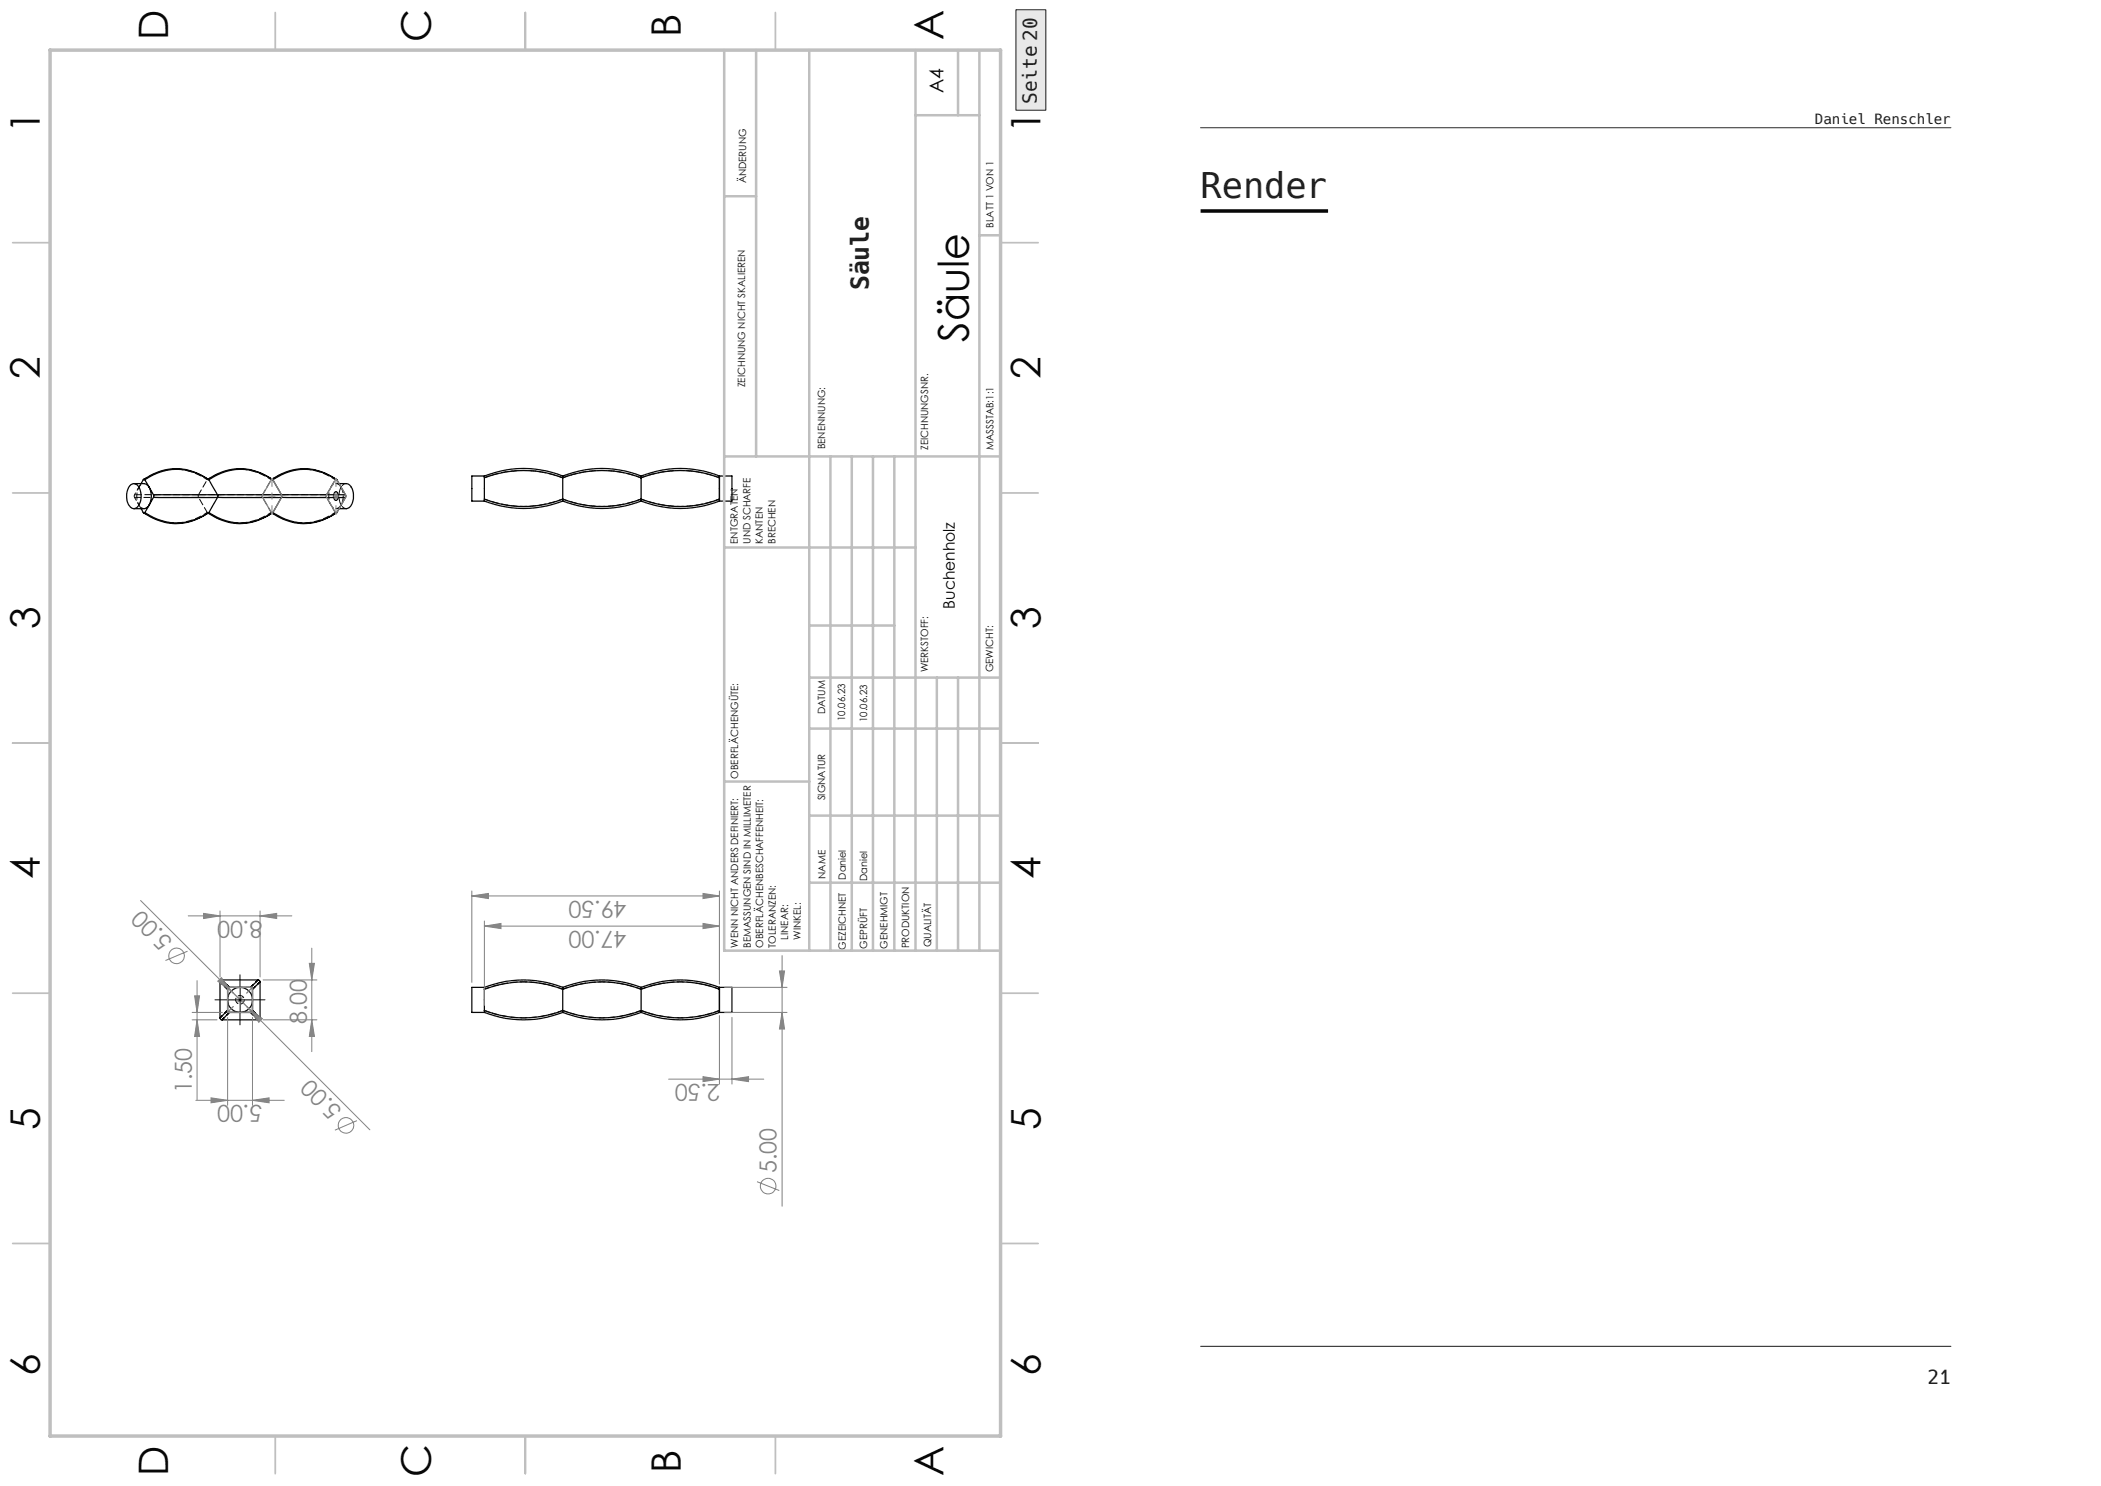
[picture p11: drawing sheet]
<svg xmlns="http://www.w3.org/2000/svg" width="420mm" height="297mm" viewBox="0 0 420 297" stroke-linecap="round" stroke-linejoin="round" font-family="sans-serif">
<path d="M203.1 1.9h6v20.1h-6z" fill-rule="evenodd" fill="#e7e8e9" stroke="#231f20" stroke-width=".2"/>
<path d="M240 25.5h150M240 269.1h150" fill="none" stroke="#231f20" stroke-width=".2"/>
<path d="M240 42.2h25.5" fill="none" stroke="#080704" stroke-width=".71" stroke-linecap="butt"/>
<g fill="none" stroke="#080704" stroke-width=".25">
<path d="M26.1 96.9a1.31 1.31 0 0 1 2 1.2 3.5 3.5 0 0 1-.8 3.4 1.32 1.32 0 0 1-1.8-1.2 3.6 3.6 0 0 1 .6-3.4zM26.8 96.7h2.2l.8 .7M28.7 95.8a10.8 10.8 0 0 1 13.1 .1M29 95.9a10.9 10.9 0 0 1 12.8 0M29 95.9l-.2-.1-.2 .1-.4 .8M29 95.9l.8 1.5M29.8 97.4a3.9 3.9 0 0 1 0 3.5M29.8 97.4l.9 1.5M30.7 98.9h12.8M30.7 99.4h12.8M30.7 98.9v.5M30.7 99.4l-.9 1.5"/>
<path d="M41.6 95.8a10.7 10.7 0 0 1 12.9 .1M41.8 95.9l1.7 3M41.8 95.9a10.8 10.8 0 0 1 12.7 0M43.5 98.9v.5M43.5 99.4l-1.7 3M43.5 98.9h12.8M43.5 99.4h12.8M54.4 95.8a10.8 10.8 0 0 1 12.9 .1M54.5 95.9l1.8 3M54.5 95.9a10.9 10.9 0 0 1 12.8 0M56.3 98.9v.5M56.3 99.4l-1.8 3"/>
<path d="M56.3 99.4h12.8M56.3 98.9h12.8M67.3 95.9l1.8 3M67.8 96.7h1.4a1.92 1.92 0 0 1 1.5 2 2.72 2.72 0 0 1-1.3 2.9l-1.6 .1M68.2 97.3v.2M69.1 98.9v.5M69.1 99.4l-1.8 3M96.8 95.5a21.9 21.9 0 0 1 15.7 0 21.9 21.9 0 0 1 15.7 0 21.9 21.9 0 0 1 15.6 0M96.8 99.8a21.4 21.4 0 0 0 15.7 0 21.4 21.4 0 0 0 15.7 0 21.4 21.4 0 0 0 15.6 0M96.8 95.1a21 21 0 0 1 15.7 0M96.8 95.1v5.1M96.8 95.1h-2.5v5.1h2.5"/>
<path d="M112.5 95.1a21 21 0 0 1 15.7 0M112.5 95.1v5.1M128.2 95.1a21 21 0 0 1 15.6 0M128.2 95.1v5.1M143.8 95.1v5.1M143.8 95.1h2.5v5.1h-2.5M28.2 101.7l.4 .7 .2 .1 .2-.1M29 102.4a10.9 10.9 0 0 0 12.8 0M29.8 100.9l-.8 .7-2.2 .1M29.8 100.9l-.8 1.5M41.8 102.4a10.9 10.9 0 0 1-13.1 .1M41.8 102.4a10.8 10.8 0 0 0 12.7 0"/>
<path d="M54.5 102.4a10.9 10.9 0 0 1-12.9 .1M54.5 102.4a10.9 10.9 0 0 0 12.8 0M67.2 102.5a10.7 10.7 0 0 1-12.8 0M67.3 102.4v.1M68.2 100.9v.1M96.8 100.2a21.4 21.4 0 0 0 15.7 0M112.5 100.2a21.4 21.4 0 0 0 15.7 0M128.2 100.2a21.4 21.4 0 0 0 15.6 0M44 196.2l1.5 1.5M44 196.2v7.2M44.4 195.9h-.2l-.2 .3M44.4 195.9l1.5 1.4"/>
<path d="M44.4 195.9h7.2M45.5 197.7v4.3M45.9 197.3l-.4 .2v.2M45.9 197.3h4.2M50.1 197.3l.3 .2 .1 .2M50.5 197.7v4.3M51.6 195.9l.3 .1 .1 .2M51.6 195.9l-1.5 1.4M52 196.2l-1.5 1.5M52 196.2v7.2M96.8 197.7a21.4 21.4 0 0 1 15.7 0 21.4 21.4 0 0 1 15.7 0 21.4 21.4 0 0 1 15.6 0M96.8 197.3a21.4 21.4 0 0 1 15.7 0"/>
<path d="M96.8 197.3h-2.5v5h2.5M96.8 197.3v5M112.5 197.3a21.4 21.4 0 0 1 15.7 0M112.5 197.3v5M128.2 197.3a21.4 21.4 0 0 1 15.6 0M128.2 197.3v5M143.8 197.3h2.5v5h-2.5M143.8 197.3v5M44 203.4l.2 .4h.2M44.4 203.8h7.2M45.5 202l.1 .2 .3 .1M45.5 202l-1.5 1.4"/>
<path d="M45.9 202.3l-1.5 1.5M45.9 202.3h4.2M50.1 202.3l1.5 1.5M50.5 202l-.1 .3h-.3M50.5 202l1.5 1.4M52 203.4l-.1 .3-.3 .1M96.8 202a21.4 21.4 0 0 0 15.7 0 21.4 21.4 0 0 0 15.7 0 21.4 21.4 0 0 0 15.6 0M96.8 202.3a21.4 21.4 0 0 0 15.7 0M112.5 202.3a21.4 21.4 0 0 0 15.7 0M128.2 202.3a21.4 21.4 0 0 0 15.6 0"/>
<circle cx="48" cy="199.9" r="2.51"/>
</g>
<g fill="none" stroke="#080704" stroke-width=".2" stroke-dasharray="1.3 .6">
<path d="M26.9 98.9v.5M26.9 99.4h12.8M39.7 98.9h-12.8M39.7 99.4h12.8M39.7 98.9v.5M41.4 95.9l.2-.1M41.6 95.7l-.1 .1M52.5 98.9h-12.8M52.5 99.4h12.8M52.5 98.9v.5M54.2 95.9l.2-.1M54.4 95.7l-.1 .1"/>
<path d="M65.3 98.9h-12.8M65.3 99.4v-.5M67 95.9l.2-.1M67.2 98.3h.1M67.8 96.6h-.6M112.5 95.1h.1M128.1 95.1h.1M41.4 102.4l.2 .1M41.5 102.5h.1M54.2 102.4l.2 .1M54.3 102.5h.1M67.2 100h.1"/>
<path d="M67.2 101.6h.6M67.2 102.5l-.2-.1M68.1 101a1.14 1.14 0 0 1-1.2 .6 1.14 1.14 0 0 1-.9-1 3.2 3.2 0 0 1 .9-3.9 1.1 1.1 0 0 1 1.2 .6M112.5 100.1h.1M128.1 100.1h.1M45.5 197.7l.1-.3 .2-.1M50.1 197.3l.3 .2 .1 .2M112.5 197.3h.1M128.1 197.3h.1M112.5 202.3h.1M128.1 202.3h.1"/>
</g>
<g fill="none" stroke="#080704" stroke-width=".2" stroke-dasharray="1.3 .6" stroke-dashoffset=".2">
<path d="M68.2 97.4a3.9 3.9 0 0 1 0 3.5M96.8 95.5a21.6 21.6 0 0 1 15.7 0M112.5 99.7a21.6 21.6 0 0 1-15.7 0M112.5 95.5a21.6 21.6 0 0 1 15.6 0M128.1 95.5a21.6 21.6 0 0 1 15.7 0M128.1 99.7a21.6 21.6 0 0 1-15.6 0M143.8 99.7a21.6 21.6 0 0 1-15.7 0M96.8 197.7a21.6 21.6 0 0 1 15.7 0M112.5 197.7a21.6 21.6 0 0 1 15.6 0M128.1 197.7a21.6 21.6 0 0 1 15.7 0M112.5 202a21.6 21.6 0 0 1-15.7 0M128.1 202a21.6 21.6 0 0 1-15.6 0"/>
<path d="M143.8 202a21.6 21.6 0 0 1-15.7 0"/>
</g>
<g fill="none" stroke="#080704" stroke-width=".2" stroke-dasharray="1.3 .6" stroke-dashoffset=".4">
<path d="M27.8 97.4l.4-.8M67.5 99.8a.46 .46 0 0 1-.6 .1 .46 .46 0 0 1-.2-.5 .66 .66 0 0 1 0-.8 .66 .66 0 0 1 .7-.2 1.24 1.24 0 0 1 .1 1.4M67.5 98.5a.94 .94 0 0 1-.4 1.5 .98 .98 0 0 1 .1-1.7l.3 .2M28.2 101.6l-.4-.7M45.5 197.7l-1.5-1.5 1.5 1.5M45.8 197.3h4.3M45.8 197.3l-1.4-1.5 1.4 1.5M50.1 197.3l1.5-1.5-1.5 1.5M50.5 197.7l1.5-1.5-1.5 1.5M50.5 197.7v4.3M45.5 202v-4.3M45.5 202l-1.5 1.4 1.5-1.4"/>
<path d="M45.8 202.3l-1.4 1.5 1.4-1.5M50.1 202.3l1.5 1.5-1.5-1.5M50.1 202.3h-4.3M50.5 202l1.5 1.4-1.5-1.4"/>
</g>
<path d="M39.7 98.9l1.7-3M52.5 98.9l1.7-3M65.3 98.9l1.7-3M41.4 102.4l-1.7-3M54.2 102.4l-1.7-3M67 102.4l-1.7-3M48.8 199.8a.86 .86 0 0 1-1.2 .8 .86 .86 0 0 1-.2-1.4 .86 .86 0 0 1 1.4 .5v.1" fill="none" stroke="#080704" stroke-width=".2" stroke-dasharray="1.3 .6" stroke-dashoffset=".1"/>
<g fill="none" stroke="#080704" stroke-width=".2" stroke-dasharray="1.3 .6" stroke-dashoffset=".5">
<path d="M28.6 95.9a10.8 10.8 0 0 1 12.8 0M41.4 95.9a10.8 10.8 0 0 1 12.8 0M54.2 95.9a10.8 10.8 0 0 1 12.8 0M41.4 102.4a10.8 10.8 0 0 1-12.8 0M54.2 102.4a10.8 10.8 0 0 1-12.8 0M67 102.4a10.8 10.8 0 0 1-12.8 0M44 196.2l1.5 1.5M45.8 197.3l-1.4-1.5M50.5 197.7l1.5-1.5M51.6 195.8l-1.5 1.5M44.4 203.8l1.4-1.5M45.5 202l-1.5 1.4"/>
<path d="M50.1 202.3l1.5 1.5M52 203.4l-1.5-1.4"/>
</g>
<path d="M27.8 97.4l.4-.6 .6-.2M27.8 100.9a3.9 3.9 0 0 1 0-3.5M28.8 101.6l-.6-.1-.4-.6" fill="none" stroke="#080704" stroke-width=".2" stroke-dasharray="1.3 .6" stroke-dashoffset=".7"/>
<path d="M26.9 98.9l.9-1.5M27.8 100.9l-.9-1.5" fill="none" stroke="#080704" stroke-width=".2" stroke-dasharray="1.3 .6" stroke-dashoffset=".9"/>
<path d="M69.2 101.6a2.37 2.37 0 0 1-1.4-2.8 2 2 0 0 1 1.4-2.2" fill="none" stroke="#080704" stroke-width=".2" stroke-dasharray="1.3 .6" stroke-dashoffset=".3"/>
<g fill="none" stroke="#82817f" stroke-width=".2">
<path d="M66.7 99.2h1M66.8 98.8l.7 .7M67.2 98.7v1M67.5 98.8l-.7 .7M28.1 180l21.7 21.6M94.3 179.1l3.3-.5v1zM94.3 178.1v18.3M94.3 179.1h49.5M140.5 178.6l3.3 .5-3.3 .5zM143.8 178.1v18.6M37.5 190.1l-4.4 1.9M37.6 183.1h20.7"/>
<path d="M38.9 199h1l-.5 3.3zM39.4 196v23.8M40.7 182.6l3.3 .5-3.3 .5zM43.5 196.1l.8-.7 1.9 2.7zM44 182.1v13.2M47.5 199.8h1M48 199.4v.9M48.4 199.5l-.7 .7M52 183.1l3.3-.5v1zM52 182.1v13.2M52.6 195.9h10.8M61.8 192.5h1.1l-.6 3.4z"/>
<path d="M62.3 189.5v20.7M96.8 185.1l3.3-.5v1zM96.8 184.1v16.9M96.8 185.1h47M140.5 184.6l3.3 .5-3.3 .5zM144.8 197.3h12.5M155.8 194.1h1l-.5 3.2zM156.3 191v50.1M38.4 202.3h6.1M38.4 203.8h5M39.1 219.9h17.7M39.4 203.8l.5 3.3h-1z"/>
<path d="M42.2 219.4l3.3 .5-3.3 .5zM45.5 203.3v17.6M49.8 201.6l2.6 2-.7 .7zM49.8 201.6l24.1 24.2M50.5 219.9l3.3-.5v1zM50.5 203.3v17.6M52.6 203.8h10.8M62.3 203.8l.6 3.3h-1.1zM133.7 215.7h19M140.5 215.2l3.3 .5-3.3 .5zM143.8 203v13.7M144.8 202.3h12.5"/>
<path d="M146.3 215.7l3.3-.5v1zM146.3 203.3v13.4M156.3 202.3l.5 3.4h-1zM71.4 224l-4.5 1.9M151.3 236.2l4.5 1.7"/>
<circle cx="35.3" cy="191" r="1.56"/>
<circle cx="69.2" cy="224.9" r="1.55"/>
<circle cx="153.6" cy="237.1" r="1.56"/>
</g>
<g fill="none" stroke="#c1bfbe" stroke-width=".35">
<path d="M55 2.5v7.5M105 2.5v7.5M155 2.5v7.5M2.5 48.5h7.5M200 48.5h7.5M2.5 98.5h7.5M200 98.5h7.5M2.5 148.5h7.5M200 148.5h7.5M2.5 198.5h7.5M200 198.5h7.5M2.5 248.5h7.5"/>
<path d="M200 248.5h7.5M55 287v7.5M105 287v7.5M155 287v7.5"/>
</g>
<g fill="none" stroke="#c1bfbe" stroke-width=".5">
<path d="M144.8 10v180h55.2M151.2 10v81.2M161.8 10v180M183 10v180M191.5 10v13M195.8 10v180M144.8 39.2h6.4M183 23h12.8M195.8 47h4.2M144.8 91.2h55.2M166 91.2v98.8M170.3 91.2v98.8"/>
<path d="M174.5 91.2v98.8M178.8 91.2v98.8M144.8 109.4h38.2M161.8 135.4h38.2M161.8 125h17M187.3 135.4v54.6M191.5 135.4v54.6M144.8 156.2h17M161.8 145.6h38.2M161.8 163h38.2M161.8 176.4h38.2"/>
</g>
<path d="M10 10h190v277h-190z" fill="none" stroke="#c1bfbe" stroke-width=".7"/>
<path d="M54.4 102.7v-7.1M67.2 102.7v-7.1M45.5 202.3l5-5M50.5 202.3l-5-5" fill="none" stroke="#82817f" stroke-width=".2" stroke-dasharray="15.2 1.3 1.3 1.3" stroke-dashoffset="13.6"/>
<path d="M52.3 99.1h4.1M65.1 99.1h4.1" fill="none" stroke="#82817f" stroke-width=".2" stroke-dasharray="15.2 1.3 1.3 1.3" stroke-dashoffset="15.1"/>
<path d="M45.5 199.8h-2.5M48 197.3v-2.5M50.5 199.8h2.5M48 202.3v2.5" fill="none" stroke="#080704" stroke-width=".2" stroke-dasharray="15.2 1.3 1.3 1.3"/>
<path d="M45.5 199.8h5M48 197.3v5" fill="none" stroke="#080704" stroke-width=".2"/>
<path d="M54.4 95.6l2 3.6-2 3.5-2.1-3.5zM67.2 95.6l2 3.6-2 3.5-2.1-3.5zM45.5 197.3h5v5h-5z" fill="none" stroke="#82817f" stroke-width=".25"/>
<g fill="#82817f">
<path d="M49.8 201.6l2.6 2-.7 .7z"/>
<path d="M43.5 196.1l.8-.7 1.9 2.7z"/>
<path d="M155.8 194.1h1l-.5 3.2zM156.3 202.3l.5 3.4h-1zM61.8 192.5h1.1l-.6 3.4zM62.3 203.8l.6 3.3h-1.1zM38.9 199h1l-.5 3.3zM39.4 203.8l.5 3.3h-1z"/>
<path d="M140.5 178.6l3.3 .5-3.3 .5zM94.3 179.1l3.3-.5v1z"/>
<path d="M96.8 185.1l3.3-.5v1zM140.5 184.6l3.3 .5-3.3 .5zM140.5 215.2l3.3 .5-3.3 .5zM146.3 215.7l3.3-.5v1zM40.7 182.6l3.3 .5-3.3 .5zM52 183.1l3.3-.5v1zM42.2 219.4l3.3 .5-3.3 .5zM50.5 219.9l3.3-.5v1z"/>
</g>
<text font-size="8.5" fill="#080704" x="193.6" y="68.3" transform="rotate(-90 193.6 68.3)">Säule</text>
<g font-size="8.1" fill="#080704">
<text x="33.6" y="8" transform="rotate(-90 33.6 8)">D</text>
<text x="86.1" y="8.3" transform="rotate(-90 86.1 8.3)">C</text>
<text x="136.1" y="7.3" transform="rotate(-90 136.1 7.3)">B</text>
<text x="188.6" y="8" transform="rotate(-90 188.6 8)">A</text>
<text x="8" y="26.5" transform="rotate(-90 8 26.5)">1</text>
<text x="208" y="26.5" transform="rotate(-90 208 26.5)">1</text>
<text x="8" y="75.7" transform="rotate(-90 8 75.7)">2</text>
<text x="208" y="75.7" transform="rotate(-90 208 75.7)">2</text>
<text x="8" y="125.7" transform="rotate(-90 8 125.7)">3</text>
<text x="208" y="125.7" transform="rotate(-90 208 125.7)">3</text>
<text x="8" y="175.8" transform="rotate(-90 8 175.8)">4</text>
<text x="208" y="175.8" transform="rotate(-90 208 175.8)">4</text>
<text x="8" y="225.8" transform="rotate(-90 8 225.8)">5</text>
<text x="208" y="225.8" transform="rotate(-90 208 225.8)">5</text>
<text x="8" y="275" transform="rotate(-90 8 275)">6</text>
<text x="208" y="275" transform="rotate(-90 208 275)">6</text>
<text x="33.6" y="295" transform="rotate(-90 33.6 295)">D</text>
<text x="86.1" y="295.3" transform="rotate(-90 86.1 295.3)">C</text>
<text x="136.1" y="294.3" transform="rotate(-90 136.1 294.3)">B</text>
<text x="188.6" y="295" transform="rotate(-90 188.6 295)">A</text>
</g>
<text font-size="7.1" fill="#231f20" x="240" y="39.5">Render</text>
<text font-size="4.9" fill="#231f20" x="173.7" y="58" transform="rotate(-90 173.7 58)">Säule</text>
<g font-size="4.7" fill="#82817f">
<text x="52.5" y="184.1" transform="rotate(-180 52.5 184.1)">8.00</text>
<text x="125.3" y="180.1" transform="rotate(-180 125.3 180.1)">49.50</text>
<text x="34.7" y="188" transform="rotate(-135 34.7 188)">5.00</text>
<text x="125.3" y="186.1" transform="rotate(-180 125.3 186.1)">47.00</text>
<text x="61.3" y="204.7" transform="rotate(-90 61.3 204.7)">8.00</text>
<text x="38.4" y="218.5" transform="rotate(-90 38.4 218.5)">1.50</text>
<text x="52.5" y="220.9" transform="rotate(-180 52.5 220.9)">5.00</text>
<text x="68.5" y="221.9" transform="rotate(-135 68.5 221.9)">5.00</text>
<text x="144" y="216.7" transform="rotate(-180 144 216.7)">2.50</text>
<text x="155.2" y="234.5" transform="rotate(-90 155.2 234.5)">5.00</text>
</g>
<text font-size="3.9" fill="#080704" x="188.6" y="18.6" transform="rotate(-90 188.6 18.6)">A4</text>
<g font-size="3.9" fill="#231f20">
<text x="207.2" y="20.8" transform="rotate(-90 207.2 20.8)">Seite 20</text>
<text x="385.3" y="276.6">21</text>
</g>
<text font-size="3.2" fill="#080704" x="190.9" y="121.6" transform="rotate(-90 190.9 121.6)">Buchenholz</text>
<text font-size="2.8" fill="#231f20" x="362.8" y="24.7">Daniel Renschler</text>
<g font-size="2" fill="#080704">
<text x="149.2" y="36.7" transform="rotate(-90 149.2 36.7)">ÄNDERUNG</text>
<text x="198.6" y="45.5" transform="rotate(-90 198.6 45.5)">BLATT 1 VON 1</text>
<text x="149" y="77.4" transform="rotate(-90 149 77.4)">ZEICHNUNG NICHT SKALIEREN</text>
<text x="164.9" y="89.8" transform="rotate(-90 164.9 89.8)">BENENNUNG:</text>
<text x="185.5" y="89.9" transform="rotate(-90 185.5 89.9)">ZEICHNUNGSNR.</text>
<text x="198.6" y="89.9" transform="rotate(-90 198.6 89.9)">MASSSTAB:1:1</text>
<text x="147.5" y="108.7" transform="rotate(-90 147.5 108.7)">ENTGRATEN</text>
<text x="150" y="108.7" transform="rotate(-90 150 108.7)">UND SCHARFE</text>
<text x="152.5" y="108.7" transform="rotate(-90 152.5 108.7)">KANTEN</text>
<text x="155" y="108.7" transform="rotate(-90 155 108.7)">BRECHEN</text>
<text x="185.5" y="134.4" transform="rotate(-90 185.5 134.4)">WERKSTOFF:</text>
<text x="198.5" y="134.4" transform="rotate(-90 198.5 134.4)">GEWICHT:</text>
<text x="164.9" y="142.8" transform="rotate(-90 164.9 142.8)">DATUM</text>
<text x="168.9" y="144.1" transform="rotate(-90 168.9 144.1)">10.06.23</text>
<text x="173.3" y="144.3" transform="rotate(-90 173.3 144.3)">10.06.23</text>
<text x="147.6" y="155.6" transform="rotate(-90 147.6 155.6)">OBERFLÄCHENGÜTE:</text>
<text x="164.9" y="160" transform="rotate(-90 164.9 160)">SIGNATUR</text>
<text x="165" y="175.7" transform="rotate(-90 165 175.7)">NAME</text>
<text x="169.1" y="175.8" transform="rotate(-90 169.1 175.8)">Daniel</text>
<text x="173.3" y="176.1" transform="rotate(-90 173.3 176.1)">Daniel</text>
<text x="147.6" y="189.4" transform="rotate(-90 147.6 189.4)">WENN NICHT ANDERS DEFINIERT:</text>
<text x="150.1" y="189.4" transform="rotate(-90 150.1 189.4)">BEMASSUNGEN SIND IN MILLIMETER</text>
<text x="152.6" y="189.4" transform="rotate(-90 152.6 189.4)">OBERFLÄCHENBESCHAFFENHEIT:</text>
<text x="155.1" y="189.4" transform="rotate(-90 155.1 189.4)">TOLERANZEN:</text>
<text x="157.6" y="187.8" transform="rotate(-90 157.6 187.8)">LINEAR:</text>
<text x="160.1" y="187.8" transform="rotate(-90 160.1 187.8)">WINKEL:</text>
<text x="169.1" y="189.8" transform="rotate(-90 169.1 189.8)">GEZEICHNET</text>
<text x="173.3" y="189.6" transform="rotate(-90 173.3 189.6)">GEPRÜFT</text>
<text x="177.4" y="189.6" transform="rotate(-90 177.4 189.6)">GENEHMIGT</text>
<text x="181.8" y="189.5" transform="rotate(-90 181.8 189.5)">PRODUKTION</text>
<text x="186.1" y="189.3" transform="rotate(-90 186.1 189.3)">QUALITÄT</text>
</g>
</svg>
